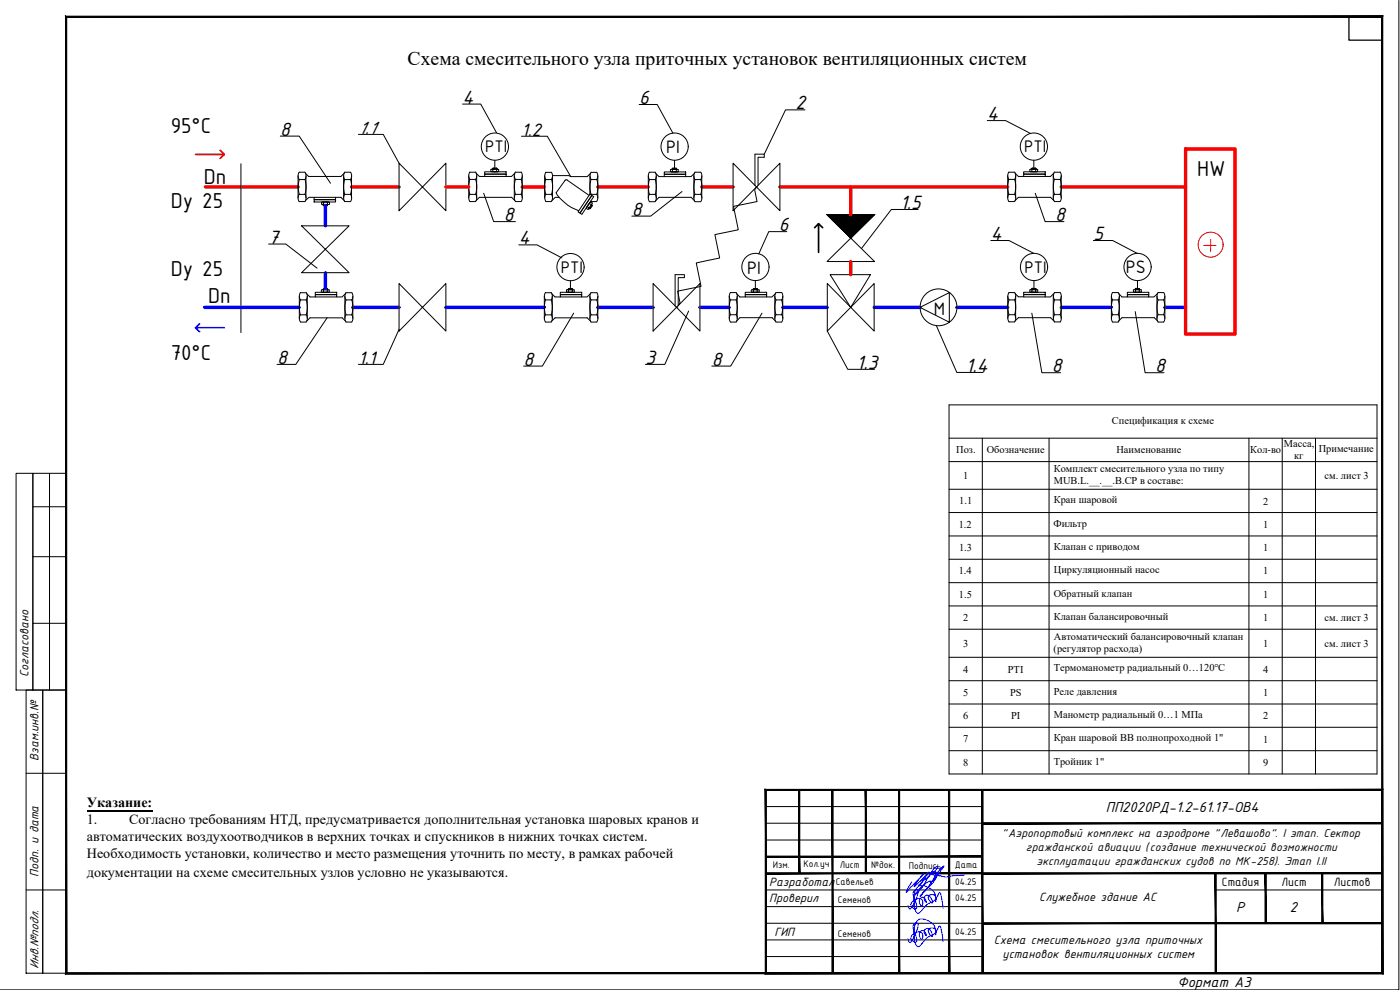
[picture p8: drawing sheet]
<svg xmlns="http://www.w3.org/2000/svg" width="420mm" height="297mm" viewBox="0 0 420 297" stroke-linecap="round" stroke-linejoin="round" font-family="sans-serif">
<path d="M61.6 56.1h27.9M105.5 56.1h14.3M133.8 56.1h6.9M163.4 56.1h-6.7M179.4 56.1h15.2M210.6 56.1h9.4M234.1 56.1h68.3M255.3 56.1v8.3M318.5 56.1h37.3M355.8 44.7h14.8v55.6h-14.8zM255.3 78.5v3.9" fill="none" stroke="#f00" stroke-width="1"/>
<g fill="none" stroke="#000" stroke-width=".3">
<path d="M419.8 .1v296.9h-419.8M138.8 31.2h5.5l4.7 8.6M191.8 31.4h5.4l4.8 8.6M241.6 33h-5.8l-6.4 13.3M296.3 36.2h5.5l7.4 3.8M72.3 49.1v50.7M84.1 40.8h5.7l9.4 14.2M89.5 52.8v6.6M89.8 51.7h1.7M89.8 58.3h1.7M89.8 51.7l-.3 1.3 .3 .9h1.7M89.8 58.3l-.3 1.3 .3 .9h1.7"/>
<path d="M89.8 53.8l-.3 1.9 .3 2.6M91.5 51.7l.3 .8-.3 1.4M91.5 53.8l.3 1.3v1.9a1.96 1.96 0 0 0 0 2.2l-.3 1.3M91.8 52.8v6.6M94.3 59.9h6.4v.7h-6.4zM94.3 59.2h6.4v.7h-6.4zM94.3 59.2h-1.6l-1 1M100.7 59.2h1.6l1 1M103.1 52.8v6.6M103.3 52l-1 .9h-9.7l-.9-.9M103.5 58.3h1.7M103.5 51.7h1.7"/>
<path d="M103.5 53.8l-.4 1.9 .4 2.6M103.5 58.3l-.4 .9 .4 1.3h1.7l.3-1.3-.3-.9M103.5 51.7l-.4 .8 .4 1.4h1.7l.3-1.4-.3-.8M105.2 53.8l.3 1.9-.3 2.6M105.5 52.8v6.6M107.6 40.3h7.4l4.8 8.7M119.8 49l14 14.2v-14.2l-14 14.2zM140.7 52.7v6.7M141 51.7h1.7M141 53.8h1.7M141 58.3h1.7M141 58.3l-.3 .8 .3 1.4"/>
<path d="M141 51.6l-.3 1.3a1.97 1.97 0 0 1 0 2.2v1.9l.3 1.3M142.7 58.3l.4 .8-.4 1.4M142.7 51.6l.4 1.3a1.97 1.97 0 0 0-.1 2.2v1.9l-.3 1.3M142.9 52l1 .9h1.6M143 52.7v6.7M145.2 58l3 8.5h6.5M145.5 51.5h6.4v.7h-6.4zM145.5 52.3h6.4v.6h-6.4zM147.3 50.9v.6M147.3 51.4h.6M147.3 50.8h.6M147.6 50.8h1.8"/>
<path d="M147.6 51.5h1.8M147.9 50.6h1.3M147.9 50.8l.1-.4h1l.2 .4M147.9 50.9v.6M147.9 51.5h1.2M148 50.5l-.1 .3h1.2M148.5 48.1v2.3M149.1 50.9v.6M149.1 50.9h.5l.1 .6h-.6M149.1 50.5v.3M154.3 52.7v6.7M154.5 52l-1 .9h-1.6"/>
<path d="M154.7 51.7h1.7M154.7 53.8h1.7M154.7 58.3l-.3 .8 .3 1.4h1.7M154.7 51.6l-.3 1.3a1.96 1.96 0 0 1 0 2.2v1.9l.3 1.3h1.7M156.4 58.3l.3 .8-.3 1.4M156.4 51.6l.3 1.3a1.97 1.97 0 0 0 0 2.2v1.9l-.3 1.3M156.5 40.9h7.8l7 12.1M156.7 52.7v6.7M163.4 52.8v6.6M163.8 51.7h1.7l.3 .8-.3 1.3M163.8 53.8l1.7 .1 .4 1.8-.4 2.6h-1.7l-.3-2.6zM163.8 51.7l-.3 .8 .3 1.3"/>
<path d="M163.8 58.3l-.3 .8 .3 1.3M165.5 58.3l.3 .8-.3 1.3M165.8 52.8v6.6M165.8 52.7h4.9l.6 .3M167.8 59.2h-1.2l-.9 1M169.6 54v.1M176.8 58.6l-6.7-4.7-.6 .3-2.6 3.6a12.7 12.7 0 0 0 6.8 5.4M177 58.2l.6 .4-3.6 5.4-.5-.4zM177 52.8v5.4M177.2 52l-1 1h-4.9M177.4 51.7h1.7l.3 .8-.3 1.3M177.4 53.9l1.7-.1 .3 1.9-.3 2.6h-1.7l-.4-1.9z"/>
<path d="M177.4 58.3l-.1 .1M177.4 51.7l-.3 .8 .3 1.3M177.6 58.7l.6 .3-3.6 5.3-.5-.3zM179.1 58.3l.3 .8-.3 1.3M179.4 52.8v6.6M194.6 52.8v6.6M194.9 53.9h1.7M194.9 51.7h1.7M194.9 53.9l-.3 1.9 .3 2.5M194.9 51.7l-.3 .8 .3 1.4M196.6 58.3h-1.7l-.3 .9 .3 1.3M196.6 51.7l.4 1.3a1.97 1.97 0 0 0-.1 2.1v2l-.3 1.2"/>
<path d="M196.6 58.3l.4 .9-.4 1.3M196.8 52l1 1h1.5M196.9 52.8v6.6M199.3 51.6h6.5v.7h-6.5zM199.3 52.3h6.5v.7h-6.5zM201.2 50.9v.6h.6M201.2 50.9h1.8M201.5 51.6h1.7M201.5 50.8h1.7M201.8 50.6h1.3M201.8 50.8l.1-.4h1l.2 .4M201.8 50.9v.6"/>
<path d="M201.8 51.5h1.2M201.8 50.5v.3M202.4 48.1v2.3M203 50.9h.5l.1 .6h-.6zM203 50.5v.3M204.7 57.5l-9.4 7.3h-5.7M208.2 52.8v6.6M208.4 52l-1 1h-1.6M208.6 51.7h1.7M208.6 53.9h1.7M208.6 53.9l-.4 1.9 .4 2.5M208.6 51.7l-.3 .8 .3 1.4"/>
<path d="M210.3 51.7l.3 .8-.3 1.4M210.3 53.9l.3 1.9-.3 2.5M210.6 52.8v6.6M220 49l14.1 14.2v-14.2l-14.1 14.2zM227 56.1l-.5 .9 .7 3.5-7.1 1.4 1.5 7-7.1 1.5 1.5 7-7 1.5 1.4 7-7 1.5 .7 3.5-.6 .8v-8.4h1.9v-.9h-2.8v9.4M227 56.1h.1M227.5 55.6v-8.4h1.9v-.9h-2.8v9.4M302.4 52.7v6.7M302.8 51.7h1.7M302.8 53.8h1.7M302.8 58.3l-.4 .8 .4 1.4h1.7a1.87 1.87 0 0 0 0-2.2M302.8 51.6l-.4 1.3a1.97 1.97 0 0 1 .1 2.2v1.9l.3 1.3h1.7l.3-1.3v-1.9a1.97 1.97 0 0 1 0-2.2l-.3-1.3"/>
<path d="M304.6 52l1 .9h1.6M304.8 52.7v6.7M307.2 51.5h6.5v.7h-6.5zM307.2 52.3h6.5v.6h-6.5zM309.1 50.9v.6M309.1 51.4h.6M309.1 50.8h.6M309.4 50.8h1.7M309.4 51.5h1.7M309.6 50.8l.2-.4h1l.1 .4M309.6 50.6h1.3M309.7 50.9v.6"/>
<path d="M309.7 51.5h1.1M309.7 50.5v.3h1.1M310.3 48.1v2.3M310.7 58l2.9 8.5h5.7M310.8 50.9v.6M310.8 51.5h.6M310.8 50.9h.6M310.9 50.5v.3M311.4 50.9v.6M316.1 52.7v6.7M316.3 52l-1 .9h-1.6M316.4 51.7h1.7"/>
<path d="M316.4 53.8h1.7M316.4 58.3l-.3 .8 .3 1.4h1.7M316.4 51.6l-.3 1.3a1.96 1.96 0 0 1 .1 2.2v1.9l.2 1.3h1.7M318.2 58.3l.3 .8-.3 1.4M318.2 51.6l.3 1.3a1.97 1.97 0 0 0 0 2.2v1.9l-.3 1.3M318.5 52.7v6.7M80.6 73.2h5.2l9.4 7.3M90.5 67.8h14.3l-14.3 14h14.3zM96.5 60.7v.6M96.5 61.2h.6M96.5 60.7h1.8M96.8 60.6h1.8"/>
<path d="M96.8 61.4h1.8M97 61.4l.2 .4h.9l.2-.4M97 61.6h1.3M97.1 60.7v.6M97.1 61.4v.3M97.1 61.3h1.2M98.2 61.4v.3M98.3 60.7h.6v.6h-.6zM141 60.5h1.7M142.9 60.2l1-1h9.6l1 1M155.7 73.5h5.5l7.4 3.9M163.8 60.5h1.7"/>
<path d="M176.3 62l-.3 .5M176.8 62.3l-.4 .5-.5-.3M176.8 62.4l.3 .2M176.9 61.1l.5 .3-.6 1M176.9 61l-.6 1 .5 .3M177 60.8l-1 1.4M177.2 60.6l.6 .3-.4 .5M177.3 60.6l-.3 .5M177.3 60.3l.1 .1M177.4 60.5h1.7M177.5 61.5l.2 .2M177.5 61.4l.2 .4-.5 .8-.4-.1"/>
<path d="M177.6 61.2l-.9 1.5M177.7 61.5l-.7 1.1M194.9 60.5h1.7M196.8 60.2l1-1h9.6l1 1M208.6 60.5h1.7M208.6 60.5l-.3-.9 .3-1.3h1.7l.3 .9-.3 1.3M236.1 69.5h-5.4l-3 6.7M248.2 64.4l14.3 14.1h-14.3l14.3-14.1zM255.3 71.4h.1M275.5 62.9h-8l-9 11.7M297.3 72.2h5.5l7.5 3.8M304.6 60.2l1-1h9.7l1 1"/>
<path d="M328.1 72.2h5.8l7.5 3.9M89.8 88.9v6.6M90.2 90h1.7M90.2 87.8h1.7M90.2 90l-.4 1.9 .4 2.5 1.7 .1M90.2 94.4l-.4 .9 .4 1.3h1.7M90.2 87.8l-.4 .8 .4 1.4M91.9 94.4l.3 .9-.3 1.3M91.9 87.8l.3 1.3a1.97 1.97 0 0 0 0 2.1v2l-.3 1.2M92 96.3l1-.9h9.7l1 .9M92 88.1l1 1h1.6M92.2 88.9v6.6"/>
<path d="M94.6 87.7h6.4v.7h-6.4zM94.6 88.4h6.4v.7h-6.4zM96.4 87v.6M96.5 87.6h.6M96.5 87h.6M96.8 87.7h1.7M96.8 86.9h1.7M97 86.9l.2-.3h1l.1 .3M97 86.7h1.3M97.1 87v.6M97.1 87h1.1M97.1 87.6h1.1"/>
<path d="M97.1 86.6v.3M98.2 95.4l-9.4 13.9h-5.7M98.2 87h.6v.6h-.6zM98.3 86.6v.3M103.5 88.9v6.6M103.7 88.1l-1 1h-1.7M103.8 87.8h1.7M103.8 90h1.7M103.8 90l-.3 1.9 .3 2.6 1.8-.1 .3-2.5-.3-1.9M103.8 94.4l-.3 .9 .3 1.3h1.8l.3-1.3-.3-.9M103.8 87.8l-.3 .8 .3 1.4M105.6 87.8l.3 .8-.3 1.4"/>
<path d="M105.9 88.9v6.6M119.8 98.8l-4.8 10.5h-7.4M119.8 85.1l14 14.2v-14.2l-14 14.2zM163.4 88.9v6.6M163.7 87.8h1.7M163.7 90h1.7M163.7 90l-.3 1.9 .3 2.5 1.7 .1M163.7 94.4l-.3 .9 .3 1.3h1.7M163.7 87.8l-.3 .8 .3 1.4M165.4 94.4l.4 .9-.4 1.3M165.4 87.8l.4 1.3a1.97 1.97 0 0 0-.1 2.1v2l-.3 1.2M165.6 96.3l1-.9h9.6l1 .9"/>
<path d="M165.6 88.1l1 1h1.5M165.7 88.9v6.6M168.1 87.7h6.5v.7h-6.5zM168.1 88.4h6.5v.7h-6.5zM170 87v.6M170 87.6h.6M170 87h.6M170.3 87.7h1.7M170.3 86.9h1.7M170.6 86.9l.1-.3h1l.2 .3M170.6 86.7h1.3M170.6 87v.6h1.2"/>
<path d="M170.6 87h1.2M170.6 86.6v.3M171.2 84.2v2.4M171.8 87h.5l.1 .6h-.6zM171.8 86.6v.3M172.2 94l-9.4 15.8h-5.7M177 88.9v6.6M177.2 88.1l-1 1h-1.6M177.4 87.8h1.7M177.4 90h1.7M177.4 90l-.4 1.9 .4 2.6 1.7-.1 .3-2.5-.3-1.9M177.4 94.4l-.3 .9 .3 1.3h1.7l.3-1.3-.3-.9"/>
<path d="M177.4 87.8l-.3 .8 .3 1.4M179.1 87.8l.3 .8-.3 1.4M179.4 88.9v6.6M196 85.1l14.1 14.2v-14.2l-14.1 14.2zM203 92.2h.1M206.7 93.3l-7.2 16h-5.8M218.9 88.9v6.6M219.2 90h1.7M219.2 90l-.3 1.9 .3 2.5h1.7M219.2 94.4l-.3 .9 .3 1.3h1.7M220.9 87.8h-1.7l-.3 .8 .3 1.4M220.9 87.8l.4 1.3a1.97 1.97 0 0 0-.1 2.1v2l-.3 1.2"/>
<path d="M220.9 94.4l.4 .9-.4 1.3M221.1 88.1l.9 1h1.6M221.2 88.9v6.6M223.6 87.7h6.5v.7h-6.5zM223.6 88.4h6.5v.7h-6.5zM225.5 87v.6M225.5 87.6h.6M225.5 87h.6M225.8 87.7h1.7M225.8 86.9h1.7M226.1 86.9l.1-.3h1l.2 .3M226.1 86.7h1.3"/>
<path d="M226.1 87.6h1.1M226.1 87v.6M226.1 86.6v.3M226.7 84.2v2.4M227.3 87h.5l.1 .6h-.6zM227.3 86.6v.4h-1.2M228.7 94l-9.4 15.8h-5.7M232.5 88.9v6.6M232.7 88.1l-1.1 1h-1.5M232.7 96.3l-1-1h-9.7l-.9 1M232.9 90h1.7l.3 1.9-.3 2.5h-1.7l-.4-2.5zM232.9 94.4l-.3 .9 .3 1.3h1.7"/>
<path d="M234.6 87.8h-1.7l-.3 .8 .3 1.4M234.6 94.4l.3 .9-.3 1.3M234.6 87.8l.3 .8-.3 1.4M234.9 88.9v6.6M248.3 99.3l6.1 11.5h8.1M248.3 85.1l14 14.2v-14.2l-14 14.2zM249.1 82.4h12.1l-5.9 9.8zM276.1 92.2l8.8-4.4v8.9zM281 97.7l6.1 14h8M302.4 88.9v6.6M302.8 96.6h1.7M302.8 94.4h1.7"/>
<path d="M302.8 90h1.7M302.8 89.9l-.3 1.3v1.9a1.96 1.96 0 0 1 0 2.2l.3 1.3M304.5 90l.2-.5a1.76 1.76 0 0 0-.2-1.7h-1.7l-.3 .8 .3 1.4M304.5 89.9l.3 1.3v1.9a1.96 1.96 0 0 0 0 2.2l-.3 1.3M304.6 96.3l1-1h9.7l1 1M304.6 88.1l1 1h1.6M304.8 88.9v6.6M307.2 87.7h6.5v.6h-6.5zM307.2 88.4h6.5v.7h-6.5zM309.1 87v.6M309.1 87.6h2.3M309.1 87h.6"/>
<path d="M309.4 86.9h1.7M309.4 87.7h1.7M309.6 86.9l.2-.4 1 .1 .1 .3M309.6 86.7h1.3M309.7 94l3 17.8h5.6M309.7 87v.6M309.7 86.6v.3M309.7 87h1.2M310.3 84.2v2.3M310.8 87v.6M310.8 87h.6M310.9 86.6v.3"/>
<path d="M311.4 87v.6M316.1 88.9v6.6M316.3 88.1l-1 1h-1.6M316.4 94.4h1.7M316.4 90h1.7M316.4 96.6h1.7M316.5 89.9l-.3 1.3v1.9a1.95 1.95 0 0 1 0 2.2l.3 1.3M318.1 87.8h-1.6l-.3 .8 .3 1.4M318.2 87.8l.3 1.3a1.89 1.89 0 0 0 0 2.1v1.9a1.96 1.96 0 0 0 0 2.2l-.3 1.3M318.5 88.9v6.6M333.5 88.9v6.6M333.9 94.4h1.7"/>
<path d="M333.9 90h1.7M333.9 89.9l-.3 1.3v1.9a1.96 1.96 0 0 1 0 2.2l.3 1.3h1.7a1.87 1.87 0 0 0 0-2.2l.3-2.6-.3-1.9M335.6 90l.2-.5a1.76 1.76 0 0 0-.2-1.7h-1.7l-.3 .8 .3 1.4M335.7 88.1l1 1h1.6M335.7 96.3l1-1h9.7l1 1M335.9 88.9v6.6M338.3 87.7h6.5v.7h-6.5zM338.3 88.4h6.5v.7h-6.5zM340.4 87.7h1.8M340.5 86.9h1.7M340.7 86.7h1.3M340.7 93.5l3 18.3h5.6"/>
<path d="M340.8 87v.6M340.8 86.6v.3M341.4 84.2v2.4M341.9 86.6v.4h.7M341.9 86.6l-1-.1-.2 .4M341.9 86.6v.4h-1.8l.1 .6h2.3M341.9 87v.6M342.5 87v.6M347.2 88.9v6.6M347.4 88.1l-1.1 1h-1.5M347.6 94.4h1.6M347.6 90h1.6"/>
<path d="M347.6 89.9l-.3 1.3v1.9a1.96 1.96 0 0 1-.1 2.2l.4 1.3h1.6M349.2 87.8h-1.6l-.4 .8 .4 1.4M349.2 87.8l.4 1.3a1.89 1.89 0 0 0-.1 2.1v1.9a1.95 1.95 0 0 0 .1 2.2l-.4 1.3M349.6 88.9v6.6M284.8 121.5h128.5v110.7h-128.5zM284.8 131.5h128.5M284.8 138.5h128.5M294.8 131.5v100.7M314.8 131.5v100.7M374.8 131.5v100.7M384.8 131.5v100.7M394.8 131.5v100.7"/>
<path d="M4.8 142h5.1v65h-5.1zM9.9 142h5v65h-5zM9.9 152h10M14.9 142h5v65h-5zM284.8 146.8h128.5M284.8 153.8h128.5M9.9 167h10M284.8 160.8h128.5M284.8 167.8h128.5M284.8 174.8h128.5M9.9 187h10M284.8 181.8h128.5"/>
<path d="M284.8 188.8h128.5M284.8 197.2h128.5M7.8 207h5v85h-5zM12.8 207h7.1v85h-7.1zM284.8 204.2h128.5M284.8 211.2h128.5M284.8 218.2h128.5M7.8 232h12.1M284.8 225.2h128.5M229.8 242h65.1M229.8 247h65.1M229.8 252h65.1"/>
<path d="M7.8 267h12.1M229.8 267h65.1M229.8 272h65.1M229.8 277h65.1M364.8 267h50M229.8 282h65.1M229.8 287h65.1"/>
<circle cx="148.5" cy="44" r="4.1"/>
<circle cx="202.5" cy="44" r="4.1"/>
<circle cx="310.3" cy="44" r="4.1"/>
<circle cx="171.2" cy="80.1" r="4.1"/>
<circle cx="226.7" cy="80.1" r="4.1"/>
<circle cx="281.7" cy="92.2" r="5.5"/>
<circle cx="310.3" cy="80.1" r="4.1"/>
<circle cx="341.4" cy="80.1" r="4.1"/>
</g>
<path d="M97.7 61.8v6M61.4 92.2h28.4M97.7 81.8v4.8M105.9 92.2h13.9M133.8 92.2h29.6M179.4 92.2h16.6M210.1 92.2h8.8M234.9 92.2h13.4M262.3 92.2h13.8M287.1 92.2h15.3M318.5 92.2h15M349.6 92.2h6.2" fill="none" stroke="#00f" stroke-width="1"/>
<g fill="#000" stroke="#000" stroke-width=".3">
<path d="M255.3 64.4h7.2l-7.2 7z"/>
<path d="M248.2 64.4l7.1 7v-7zM248.2 64.4l7.1 7z"/>
<path d="M229.7 236.8l.3 .4 185-.4zM230 237.2l185-.4-.3 .4zM414.7 237.2l.3 55v-55.4zM414.7 237.2l.3 55-.3-.4zM229.7 292.2h185.3l-.3-.4zM230 291.8h184.7l-185 .4zM229.7 236.8v55.4l.3-.4zM229.7 236.8l.3 .4v54.6z"/>
<path d="M284.6 237l.4 55v-55zM284.6 237l.4 55h-.4z"/>
<path d="M294.6 237l.4 55v-55zM294.6 237l.4 55h-.4z"/>
<path d="M229.8 256.9v.3l65.1-.3zM229.8 257.2l65.1-.3v.3z"/>
<path d="M294.9 247.2h119.9v-.4zM294.9 246.8h119.9l-119.9 .4z"/>
<path d="M229.8 261.9v.3l65.1-.3zM229.8 262.2l65.1-.3v.3z"/>
<path d="M239.6 237v25h.4zM239.6 237h.4v25z"/>
<path d="M259.7 237v25h.3zM259.7 237h.3v25z"/>
<path d="M294.9 261.9v.3l119.9-.3zM294.9 262.2l119.9-.3v.3z"/>
<path d="M364.7 262l.3 30v-30zM364.7 262l.3 30h-.3z"/>
<path d="M379.6 262l.4 15v-15zM379.6 262l.4 15h-.4z"/>
<path d="M396.7 262v15h.3zM396.7 262h.3v15z"/>
<path d="M294.9 277.2h119.9v-.4zM294.9 276.8h119.9l-119.9 .4z"/>
<path d="M20 291.8l-.3 .4 395-.4zM19.7 292.2l395-.4 .3 .4zM414.7 5.2v286.6l.3 .4zM415 4.9v287.3l-.3-287zM20 5.2h394.7l.3-.3zM19.7 4.9h395.3l-395 .3zM19.7 4.9l.3 286.9v-286.6zM19.7 4.9l.3 286.9-.3 .4z"/>
<path d="M249.7 237v55h.3zM249.7 237h.3v55z"/>
<path d="M269.7 237v55h.3zM269.7 237h.3v55z"/>
</g>
<path d="M244.5 68.3l1.2-1.2v8.6M245.7 67.1l1.2 1.2" fill="none" stroke="#000" stroke-width=".51"/>
<g fill="none" stroke="#f00" stroke-width=".3">
<path d="M363.3 73.6h-1.9h3.6M363.3 71.8v3.7"/>
<circle cx="363.3" cy="73.4" r="3.7"/>
</g>
<path d="M66.1 45.1l1.2 1.2h-8.6M67.3 46.3l-1.2 1.2" fill="none" stroke="#f00" stroke-width=".51"/>
<path d="M58.7 98.3l1.2 1.2M59.9 97.1l-1.2 1.2h8.6" fill="none" stroke="#00f" stroke-width=".51"/>
<path d="M272.5 271.7l.5 1a7.8 7.8 0 0 0 2.5-5.2 .55 .55 0 0 0-.4-.6 .55 .55 0 0 0-.6 .3l-.5 .8v.4l1.2 3.6a.71 .71 0 0 1-.6 .8 .71 .71 0 0 1-.8-.5 1.23 1.23 0 0 1 .4-2.1 1.54 1.54 0 0 1 2.7 .2v1l-.2 .4a1.32 1.32 0 0 1-.8-1.5 1.32 1.32 0 0 1 1.3-1.1l.6 .8 .2 .7a1.06 1.06 0 0 1-.5-1.6 1.06 1.06 0 0 1 1.6 0l.7 1.2 .1 .7a1.75 1.75 0 0 1-1.1-2.3 1.37 1.37 0 0 1 1.8 0 1.37 1.37 0 0 1 .2 1.8 3.9 3.9 0 0 0-3.3-4.7 2.27 2.27 0 0 0-3.1 2.3 9.3 9.3 0 0 0 .7 5.7l.5 .3 .6-.5a8.3 8.3 0 0 1 4.3-3.4l1.2-2.2 .4-.1 .5 1.5 .4 3.1M289.4 262.6l-4.3 .3a3.5 3.5 0 0 1-2.9-.1l-2.5-.4-.3-.6a1.53 1.53 0 0 1 2 .5 10.3 10.3 0 0 1-3.6 4.7l-1.6 1.7-.1 .3 2.9-3.5a17.5 17.5 0 0 1 4.2-5.6l.1-.1v.2a15.4 15.4 0 0 1-4.1 4.7v-.3a10.3 10.3 0 0 0-4.5 3.8l-.1 .3 .6-.4a18.2 18.2 0 0 0 3.7-5.4l.8-1.2a1.59 1.59 0 0 1 1.7-1.4l-.1 .1a8.6 8.6 0 0 1-3.3 3.3l-2.3 2.2 .4-.1 2.7-4-4.4 4.5a7.1 7.1 0 0 1 2.1-3.2l.7-.7-5.2 5.6 1.6-3.2M272.5 281.7l.3 .9 .3 .2a9.4 9.4 0 0 0 2.4-5.7 1.15 1.15 0 0 0-1.4 .4 1.15 1.15 0 0 0 .1 1.4l1 3.4a.9 .9 0 0 1-.9 .4 .9 .9 0 0 1-.7-.7 1.63 1.63 0 0 1 1.2-2.2 1.32 1.32 0 0 1 1.9 .2 1.32 1.32 0 0 1-.1 1.8 1.38 1.38 0 0 1-.7-1.5 1.38 1.38 0 0 1 1.3-1.1 1.69 1.69 0 0 1 .8 1.5 1.07 1.07 0 0 1-.5-1.6 1.07 1.07 0 0 1 1.6-.1l.7 1.3 .1 .7a1.75 1.75 0 0 1-1.1-2.3 1.37 1.37 0 0 1 1.8 0 1.37 1.37 0 0 1 .2 1.8 3.9 3.9 0 0 0-3.3-4.7 2.32 2.32 0 0 0-3.1 2.3 9.3 9.3 0 0 0 .7 5.6l.5 .3 .6-.3a8.2 8.2 0 0 1 4.3-3.6l1.2-2 .4-.2 .5 1.4 .4 3.2" fill="none" stroke="#00f" stroke-width=".3"/>
<path d="M404.8 5.1h10v7h-10z" fill="none" stroke="#000" stroke-width=".38"/>
<path d="M26.1 243.2h19.6" fill="none" stroke="#000" stroke-width=".4"/>
<g font-size="7">
<text x="51.2" y="40">95°С</text>
<text x="359.2" y="52.8">HW</text>
<text x="61.2" y="55.1">Dп</text>
<text x="51.2" y="62.3">Dy 25</text>
<text x="51.2" y="83">Dy 25</text>
<text x="62.5" y="90.8">Dn</text>
<text x="51.2" y="108">70°С</text>
</g>
<g font-size="6.2">
<text x="138.8" y="31.1">4</text>
<text x="191.8" y="31.2">6</text>
<text x="238.8" y="32.8">2</text>
<text x="84.1" y="40.7">8</text>
<text x="296.3" y="36.1">4</text>
<text x="189.6" y="64.7">8</text>
<text x="270.1" y="62.7">1.5</text>
<text x="151.2" y="66.4">8</text>
<text x="233.7" y="69.3">6</text>
<text x="316.7" y="66.4">8</text>
<text x="80.6" y="73.1">7</text>
<text x="155.7" y="73.3">4</text>
<text x="297.3" y="72">4</text>
<text x="328.1" y="72">5</text>
<text x="83.1" y="109.2">8</text>
<text x="157.1" y="109.7">8</text>
<text x="193.7" y="109.2">3</text>
<text x="213.6" y="109.7">8</text>
<text x="257.1" y="110.7">1.3</text>
<text x="289.8" y="111.6">1.4</text>
<text x="315.7" y="111.7">8</text>
<text x="346.7" y="111.7">8</text>
</g>
<text font-size="5.9" x="122.3" y="19.6">Схема смесительного узла приточных установок вентиляционных систем</text>
<g font-size="5.8">
<text x="107.6" y="40.2">1.1</text>
<text x="156.5" y="40.8">1.2</text>
<text x="199.9" y="46">PI</text>
<text x="224.3" y="82.2">PI</text>
<text x="337.9" y="82">PS</text>
<text x="280.3" y="94.6">М</text>
<text x="107.6" y="109.2">1.1</text>
</g>
<g font-size="5.4">
<text x="145.6" y="45.7">PTI</text>
<text x="307.3" y="45.7">PTI</text>
<text x="168.3" y="81.8">PTI</text>
<text x="307.4" y="81.8">PTI</text>
</g>
<g font-size="4.7">
<text x="331.9" y="243.5">ПП2020РД-1.2-61.17-ОВ4</text>
<text x="371" y="273.5">Р</text>
<text x="387.1" y="273.5">2</text>
<text x="353.4" y="296">Формат А3</text>
</g>
<g font-size="4.2">
<text x="26.1" y="242.3">Указание:</text>
<text x="26.1" y="247.4">1.</text>
<text x="38.8" y="247.4">Согласно требованиям НТД, предусматривается дополнительная установка шаровых кранов и</text>
<text x="26.1" y="252.4">автоматических воздухоотводчиков в верхних точках и спускников в нижних точках систем.</text>
<text x="26.1" y="257.5">Необходимость установки, количество и место размещения уточнить по месту, в рамках рабочей</text>
<text x="26.1" y="263.2">документации на схеме смесительных узлов условно не указываются.</text>
</g>
<g font-size="3.9">
<text x="8.5" y="203.2" transform="rotate(-90 8.5 203.2)">Согласовано</text>
<text x="11.5" y="228.2" transform="rotate(-90 11.5 228.2)">Взам.инв.№</text>
<text x="11.5" y="263.2" transform="rotate(-90 11.5 263.2)">Подп. и дата</text>
<text x="230.8" y="265.8">Разработал</text>
<text x="366.7" y="265.8">Стадия</text>
<text x="384.6" y="265.8">Лист</text>
<text x="400.3" y="265.8">Листов</text>
<text x="230.8" y="270.7">Проверил</text>
<text x="311.9" y="270.4">Служебное здание АС</text>
<text x="232.4" y="280.8">ГИП</text>
<text x="298.3" y="283.3">Схема смесительного узла приточных</text>
<text x="300.9" y="287.5">установок вентиляционных систем</text>
<text x="11.5" y="290.7" transform="rotate(-90 11.5 290.7)">Инв.№подл.</text>
</g>
<g font-size="3.7">
<text x="300.7" y="251.1">&quot;Аэропортовый комплекс на аэродроме &quot;Левашово&quot;. I этап. Сектор</text>
<text x="307.9" y="255.3">гражданской авиации (создание технической возможности</text>
<text x="311.1" y="259.6">эксплуатации гражданских судов по МК-258). Этап I.II</text>
</g>
<g font-size="3.1">
<text x="333.7" y="127.2">Спецификация к схеме</text>
<text x="287" y="136">Поз.</text>
<text x="296.1" y="136">Обозначение</text>
<text x="335.1" y="136">Наименование</text>
<text x="375.2" y="136">Кол-во</text>
<text x="385.3" y="134.3">Масса,</text>
<text x="388.4" y="137.8">кг</text>
<text x="395.8" y="135.7">Примечание</text>
<text x="289.1" y="143.7">1</text>
<text x="316.3" y="141.6">Комплект смесительного узла по типу</text>
<text x="397.5" y="143.7">см. лист 3</text>
<text x="316.3" y="145.1">MUB.L.__.__.B.CP в составе:</text>
<text x="287.9" y="151.3">1.1</text>
<text x="316.3" y="151">Кран шаровой</text>
<text x="379.1" y="151.4">2</text>
<text x="287.7" y="158.4">1.2</text>
<text x="316.2" y="158">Фильтр</text>
<text x="379.1" y="158.4">1</text>
<text x="287.8" y="165.3">1.3</text>
<text x="316.3" y="165">Клапан с приводом</text>
<text x="379.1" y="165.3">1</text>
<text x="287.7" y="172.3">1.4</text>
<text x="316.3" y="172">Циркуляционный насос</text>
<text x="379.1" y="172.4">1</text>
<text x="287.8" y="179.4">1.5</text>
<text x="316.2" y="179.1">Обратный клапан</text>
<text x="379.1" y="179.4">1</text>
<text x="289.1" y="186.4">2</text>
<text x="316.3" y="186">Клапан балансировочный</text>
<text x="316.3" y="192">Автоматический балансировочный клапан</text>
<text x="379.1" y="186.4">1</text>
<text x="397.5" y="186.3">см. лист 3</text>
<text x="289.1" y="194">3</text>
<text x="316.2" y="195.6">(регулятор расхода)</text>
<text x="379.1" y="194.1">1</text>
<text x="397.5" y="194">см. лист 3</text>
<text x="289.1" y="201.8">4</text>
<text x="302.5" y="201.8">PTI</text>
<text x="316.2" y="201.5">Термоманометр радиальный 0…120℃</text>
<text x="379.1" y="201.8">4</text>
<text x="289.1" y="208.8">5</text>
<text x="303.1" y="208.8">PS</text>
<text x="316.3" y="208.6">Реле давления</text>
<text x="379.1" y="208.8">1</text>
<text x="289.1" y="215.8">6</text>
<text x="303.4" y="215.8">PI</text>
<text x="316.3" y="215.5">Манометр радиальный 0…1 МПа</text>
<text x="379.1" y="215.8">2</text>
<text x="289.1" y="222.7">7</text>
<text x="316.3" y="222.4">Кран шаровой ВВ полнопроходной 1&quot;</text>
<text x="379.1" y="222.8">1</text>
<text x="289.1" y="229.8">8</text>
<text x="316.2" y="229.4">Тройник 1&quot;</text>
<text x="379.1" y="229.8">9</text>
<text x="232" y="260.3">Изм.</text>
<text x="241.1" y="260.3">Кол.уч</text>
<text x="252" y="260.5">Лист</text>
<text x="261.4" y="260.5">№док.</text>
<text x="272.8" y="260.6">Подпись</text>
<text x="286.6" y="260.4">Дата</text>
<text x="250.8" y="265.7">Савельев</text>
<text x="286.6" y="265.4">04.25</text>
<text x="251.4" y="271">Семенов</text>
<text x="286.6" y="270.5">04.25</text>
<text x="251.4" y="281">Семенов</text>
<text x="286.6" y="280.4">04.25</text>
</g>
</svg>
